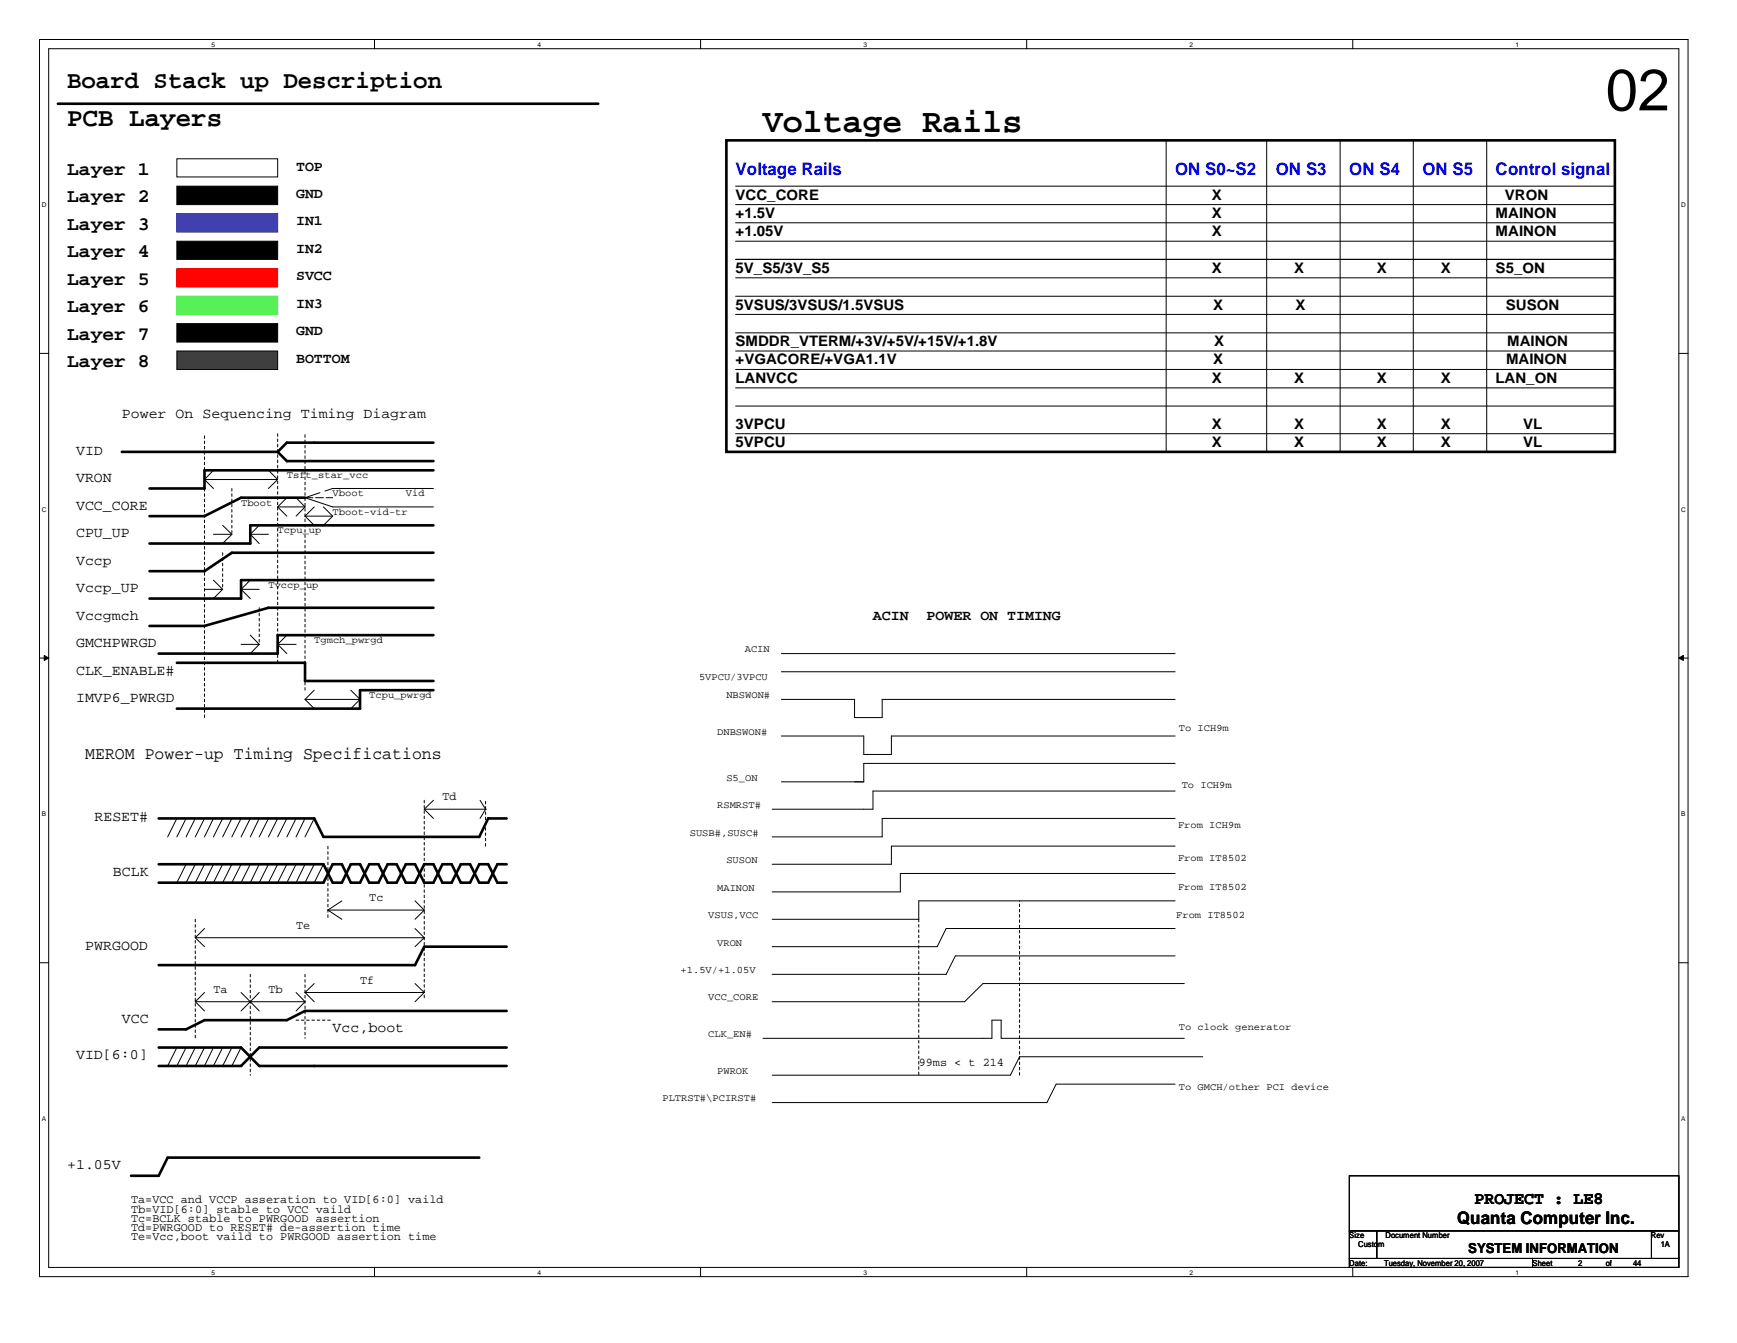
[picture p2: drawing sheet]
<svg xmlns="http://www.w3.org/2000/svg" width="279mm" height="216mm" viewBox="0 0 279 216" stroke-linecap="round" stroke-linejoin="round" font-family="sans-serif">
<g fill="none" stroke="#000" stroke-width=".16">
<path d="M6.3 6.3h265.2v198.9h-265.2zM7.8 7.8h262.2v196h-262.2zM60.2 6.3v1.5M112.7 6.3v1.5M165.1 6.3v1.5M217.6 6.3v1.5M28.4 25.5h16.3v2.9h-16.3zM118.3 35.8h141.5M187.6 22.6v50M6.3 56.8h1.5M118.3 50.5h141.5M270 56.8h1.5"/>
<path d="M34.3 75.6l-1.4 1.5h11.8M118.3 65.3h141.5M40.3 85.9l1.4 1.5M53.5 83l-1.5 1.5M6.3 105.8h1.5M50.5 111l-1.4 1.4 1.4 1.5M56.4 111l1.5 1.4-1.5 1.5M270 105.8h1.5M35.8 131.6l-1.5 2.9M38.8 131.6l-1.5 2.9M43.2 138.9l-1.5 3M44.7 138.9l-1.5 3"/>
<path d="M47.6 131.6l-1.5 2.9M50.5 131.6l-1.4 2.9M52 138.9l-1.5 3M78.1 130.1l-.9 1.5M6.3 154.8h1.5M55 144.8l-2.3 1.5 2.3 1.5M66.8 158.1l1.4 1.5-1.4 1.4M270 154.8h1.5M217 189h53v8.9h-53zM217 197.9h4.4v4.4h-4.4zM221.4 197.9h44.2v4.4h-44.2zM265.6 197.9h4.4v4.4h-4.4z"/>
<path d="M60.2 203.8v1.4M112.7 203.8v1.4M165.1 203.8v1.4M217 202.3h29.5v1.5h-29.5zM217.6 203.8v1.4M246.5 202.3h23.5v1.5h-23.5z"/>
</g>
<g fill="#000" stroke="#000" stroke-width=".16">
<path d="M7.1 105.4l.7 .4-.7 .4z" fill-rule="evenodd"/>
<path d="M270 105.8l.8-.4v.8z" fill-rule="evenodd"/>
</g>
<path d="M46.1 71.2h4.4M38.8 80l-5.9 3M25.5 131.6h25M52 134.5h25.1M53.5 138.9h1.5M56.4 138.9l-1.4 3M78.5 138.9l1.5 3h1.5M78.5 131.6h3M77.1 141.9h1.4" fill="none" stroke="#000" stroke-width=".42"/>
<path d="M49.1 80h4.4" fill="none" stroke="#000" stroke-width=".16" stroke-dasharray="1.3 .4"/>
<path d="M28.4 47.6h16.3v2.9h-16.3z" fill-rule="evenodd" fill="#3ffe3f" stroke="#0f0" stroke-width=".16"/>
<g fill="none" stroke="#000" stroke-width=".42">
<path d="M32.9 75.6h36.8M69.7 93.3h-30.9v2.9M69.7 88.9h-32.4l-4.4 2.9h-8.9M28.4 106.6h20.7M55 138.9l1.4 3M59.4 138.9h1.5l1.5 3M65.3 138.9l-1.5 3M66.8 138.9l1.4 3M72.6 138.9l1.5 3h1.5l1.5-3h1.4M74.1 138.9l-1.5 3M65.3 141.9h1.5M25.5 171.4h13.3"/>
<path d="M25.5 168.4h13.3M32.9 164l-3 1.5"/>
</g>
<g fill="none" stroke="#000" stroke-width=".16">
<path d="M227.3 22.6v50M239.1 22.6v50M118.3 53.5h141.5M118.3 44.7h141.5M118.3 47.6h141.5M118.3 56.4h141.5M43.2 75.6l1.5 1.5-1.5 1.4M118.3 69.7h141.5M41.7 84.5l-1.4 1.4h2.9M46.1 80l-1.4 1.5M38.8 103.6h2.9l-1.4 1.5M29.9 131.6l-1.5 2.9"/>
<path d="M31.4 138.9l-1.5 3M34.3 131.6l-1.4 2.9M43.2 131.6l-1.5 2.9M44.7 131.6l-1.5 2.9M49.1 159.6h19.1M52.7 146.3h15.5M66.8 149.3l1.4 1.4-1.4 1.5M28.4 168.4l-1.4 3M31.4 168.4l-1.5 3M37.3 168.4l-1.5 3M40.3 161h8.8l-1.5 1.5"/>
</g>
<path d="M49.1 80l4.4-1.5" fill="none" stroke="#000" stroke-width=".16" stroke-dasharray="2.5 .8"/>
<path d="M32.9 115.4v-45.7" fill="none" stroke="#000" stroke-width=".16" stroke-dasharray=".4"/>
<path d="M28.4 56.4h16.3v3h-16.3z" fill-rule="evenodd" fill="#3f3f3f" stroke="#000" stroke-width=".16"/>
<g fill="none" stroke="#000" stroke-width=".42">
<path d="M9.3 16.7h86.9M19.6 72.6h25.1l1.4 1.5M32.9 75.6v2.9h-8.9M50.5 71.2h19.2M24 96.2h14.8M24 83h8.9M38.8 80h10.3M69.7 97.7h-26.5l-10.3 2.9h-8.9M69.7 84.5h-29.4v2.9M25.5 105.1h19.2M44.7 102.1h25M49.1 109.5h20.6"/>
<path d="M69.7 111h-11.8v2.9h-29.5M25.5 138.9h26.5l1.5 3h1.5M50.5 131.6l1.5 2.9M53.5 138.9l-1.5 3M56.4 138.9h1.5l1.5 3h1.5l1.5-3M63.8 138.9l1.5 3M68.2 138.9l-1.4 3M69.7 138.9l1.5 3M71.2 138.9h1.4M74.1 138.9h1.5l1.5 3M78.5 131.6l-1.4 2.9M80 138.9l-1.5 3"/>
<path d="M56.4 141.9h1.5M62.4 141.9h1.4M68.2 141.9h1.5M41.7 171.4h39.8M81.5 162.5h-32.4l-3 1.5h-13.2M81.5 168.4h-39.8l-2.9 3M77.1 186.1h-50.1l-1.5 2.9h-4.4"/>
</g>
<g fill="none" stroke="#000" stroke-width=".16">
<path d="M118.3 38.8h141.5M118.3 32.9h141.5M215.6 22.6v50M118.3 41.7h141.5M118.3 59.4h141.5M32.9 77.1l1.4 1.4M53.5 78.5h16.2M118.3 62.4h141.5M118.3 72.6h141.5M34.3 85.9h3M35.8 94.7l-1.5 1.5M35.8 84.5l1.5 1.4"/>
<path d="M37.3 85.9l-1.5 1.5M38.8 94.7h2.9M38.8 94.7l1.5 1.5M40.3 93.3l-1.5 1.4M44.7 81.5l1.4 1.5M49.1 80l4.4 1.5h16.2M50.5 81.5l-1.4 1.5 1.4 1.5M52 81.5l1.5 1.5M40.3 102.1l1.4 1.5M44.7 103.6h2.9M44.7 103.6l1.4 1.5M46.1 102.1l-1.4 1.5"/>
<path d="M49.1 112.4h8.8M29.9 138.9l-1.5 3M31.4 131.6l-1.5 2.9M32.9 138.9l-1.5 3M34.3 138.9l-1.4 3M37.3 131.6l-1.5 2.9M38.8 138.9l-1.5 3M40.3 138.9l-1.5 3M41.7 138.9l-1.4 3M41.7 131.6l-1.4 2.9M46.1 138.9l-1.4 3M46.1 131.6l-1.4 2.9"/>
<path d="M47.6 138.9l-1.5 3M49.1 138.9l-1.5 3M50.5 138.9l-1.4 3M68.2 130.1l1.5 1.5M68.2 130.1h10M69.7 128.7l-1.5 1.4M77.2 128.7l.9 1.4M31.4 150.7h36.8M31.4 150.7l1.5 1.5M32.9 159.6l-1.5 1.4 1.5 1.5M32.9 149.3l-1.5 1.4M38.8 159.6l1.5 1.4"/>
<path d="M41.7 159.6l-1.4 1.4M47.6 159.6l1.5 1.4M49.1 159.6l1.4 1.4M66.8 144.8l1.4 1.5-1.4 1.5M29.9 168.4l-1.5 3M32.9 168.4l-1.5 3M38.8 168.4l-1.5 3M40.3 161l-1.5 1.5"/>
</g>
<path d="M44.7 69.7v36.9M35.8 88.9v5.8M41.7 97.7v5.9M49.1 111v-41.3M68.2 128.7v31.9M78.1 136v-7.3M49.1 156.6v10.3M52.7 147.5v-11.8M47.6 164h5.9" fill="none" stroke="#000" stroke-width=".16" stroke-dasharray=".4"/>
<g fill="#000" stroke="#000" stroke-width=".16">
<path d="M28.4 29.9h16.3v3h-16.3z" fill-rule="evenodd"/>
<path d="M28.4 52h16.3v3h-16.3z" fill-rule="evenodd"/>
<path d="M28.4 38.8h16.3v2.9h-16.3z" fill-rule="evenodd"/>
</g>
<path d="M28.4 43.2h16.3v2.9h-16.3z" fill-rule="evenodd" fill="#f00" stroke="#f00" stroke-width=".16"/>
<path d="M28.4 34.3h16.3v3h-16.3z" fill-rule="evenodd" fill="#3f3fb7" stroke="#0000a0" stroke-width=".16"/>
<g fill="none" stroke="#000" stroke-width=".16">
<path d="M118.3 29.9h141.5M203.8 22.6v50M34.3 93.3l1.5 1.4h-2.9M44.7 81.5h4.4M47.6 80l1.5 1.5M49.1 83h4.4M49.1 81.5l-1.5 1.5M125.7 118.3h13.2v3h4.5v-3h45.6M125.7 112.4h11.8v3h4.4v-3h47.1M125.7 105.1h63.3M125.7 108h63.3M28.4 131.6l-1.4 2.9"/>
<path d="M32.9 131.6l-1.5 2.9M35.8 138.9l-1.5 3M37.3 138.9l-1.5 3M40.3 131.6l-1.5 2.9M49.1 131.6l-1.5 2.9M189 136h-45.6v2.9h-19.2M189 122.7h-50.1v3h-13.2M189 127.2h-48.6v2.9h-16.2M189 131.6h-47.1v2.9h-17.7M50.5 158.1l-1.4 1.5M189 149.3h-36.8l-1.5 2.9h-26.5M189 153.7h-35.3l-1.5 2.9h-28"/>
<path d="M189 140.4h-44.2v3h-20.6M189 144.8h-41.2v3h-23.6M190.5 158.1h-32.4l-2.9 2.9h-31M31.4 161h8.9l1.4 1.5M34.3 168.4l-1.4 3M35.8 168.4l-1.5 3M122.7 166.9h36.9v-2.9h1.4v2.9h29.5M189 174.3h-19.1l-1.5 2.9h-44.2M193.5 169.9h-29.5l-1.5 2.9h-38.3"/>
</g>
<path d="M37.3 78.5v7.4M31.4 147.8v19.1M40.3 156.6v16.2M147.8 147.8v25M164 172.8v-28" fill="none" stroke="#000" stroke-width=".16" stroke-dasharray=".4"/>
<g fill="none" stroke="#000" stroke-width=".42">
<path d="M116.8 22.6h143v50h-143zM46.1 74.1h23.6M46.1 71.2l-1.4 1.4M24 87.4h16.3M44.7 102.1v3M49.1 106.6v2.9M59.4 138.9l-1.5 3M62.4 138.9h1.4M65.3 138.9h1.5M68.2 138.9h1.5M71.2 138.9l-1.5 3M80 138.9h1.5"/>
<path d="M25.5 141.9h26.5M71.2 141.9h1.4M81.5 152.2h-13.3l-1.4 3h-41.3M25.5 165.5h4.4M38.8 168.4l2.9 3"/>
</g>
<text font-size="9.4" x="258.3" y="17.7">02</text>
<text font-size="5.4" x="122.7" y="21.2">Voltage Rails</text>
<text font-size="4.2" x="10.8" y="20.2">PCB Layers</text>
<text font-size="3.9" x="10.8" y="14.1">Board Stack up Description</text>
<g font-size="3.1">
<text x="10.8" y="28.1">Layer 1</text>
<text x="10.8" y="32.5">Layer 2</text>
<text x="10.8" y="41.4">Layer 4</text>
<text x="10.8" y="36.9">Layer 3</text>
<text x="10.8" y="45.8">Layer 5</text>
<text x="10.8" y="50.2">Layer 6</text>
<text x="10.8" y="54.6">Layer 7</text>
<text x="10.8" y="59">Layer 8</text>
</g>
<g font-size="2.8" fill="#00f">
<text x="118.3" y="28.2">Voltage Rails</text>
<text x="189" y="28.2">ON S0~S2</text>
<text x="205.2" y="28.2">ON S3</text>
<text x="217" y="28.2">ON S4</text>
<text x="228.8" y="28.2">ON S5</text>
<text x="240.6" y="28.2">Control signal</text>
</g>
<g font-size="2.8">
<text x="13.7" y="122">MEROM Power-up Timing Specifications</text>
<text x="234.4" y="196.8">Quanta Computer Inc.</text>
<text x="237.2" y="193.6">PROJECT : LE8</text>
</g>
<g font-size="2.3">
<text x="47.6" y="27.4">TOP</text>
<text x="47.6" y="31.8">GND</text>
<text x="118.3" y="32.1">VCC_CORE</text>
<text x="118.3" y="35.1">+1.5V</text>
<text x="194.9" y="32.1">X</text>
<text x="194.9" y="35.1">X</text>
<text x="240.6" y="35.1">MAINON</text>
<text x="242.1" y="32.1">VRON</text>
<text x="47.6" y="36.2">IN1</text>
<text x="47.6" y="40.7">IN2</text>
<text x="118.3" y="38">+1.05V</text>
<text x="194.9" y="38">X</text>
<text x="240.6" y="38">MAINON</text>
<text x="47.6" y="45.1">SVCC</text>
<text x="118.3" y="43.9">5V_S5/3V_S5</text>
<text x="194.9" y="43.9">X</text>
<text x="208.2" y="43.9">X</text>
<text x="221.4" y="43.9">X</text>
<text x="231.8" y="43.9">X</text>
<text x="240.6" y="43.9">S5_ON</text>
<text x="47.6" y="53.9">GND</text>
<text x="47.6" y="49.5">IN3</text>
<text x="118.3" y="49.8">5VSUS/3VSUS/1.5VSUS</text>
<text x="195.1" y="49.8">X</text>
<text x="208.4" y="49.8">X</text>
<text x="242.2" y="49.8">SUSON</text>
<text x="47.6" y="58.3">BOTTOM</text>
<text x="118.3" y="55.7">SMDDR_VTERM/+3V/+5V/+15V/+1.8V</text>
<text x="118.3" y="58.6">+VGACORE/+VGA1.1V</text>
<text x="195.1" y="58.6">X</text>
<text x="195.3" y="55.7">X</text>
<text x="242.3" y="58.6">MAINON</text>
<text x="242.4" y="55.7">MAINON</text>
<text x="118.3" y="61.6">LANVCC</text>
<text x="194.9" y="61.6">X</text>
<text x="208.2" y="61.6">X</text>
<text x="221.4" y="61.6">X</text>
<text x="231.8" y="61.6">X</text>
<text x="240.6" y="61.6">LAN_ON</text>
<text x="19.6" y="67.2">Power On Sequencing Timing Diagram</text>
<text x="118.3" y="71.9">5VPCU</text>
<text x="118.3" y="68.9">3VPCU</text>
<text x="194.9" y="71.9">X</text>
<text x="194.9" y="68.9">X</text>
<text x="208.2" y="68.9">X</text>
<text x="208.2" y="71.9">X</text>
<text x="221.4" y="68.9">X</text>
<text x="221.4" y="71.9">X</text>
<text x="231.8" y="71.9">X</text>
<text x="231.8" y="68.9">X</text>
<text x="245" y="68.9">VL</text>
<text x="245" y="71.9">VL</text>
<text x="12.2" y="73.1">VID</text>
<text x="12.2" y="77.5">VRON</text>
<text x="12.2" y="81.9">VCC_CORE</text>
<text x="12.2" y="86.4">CPU_UP</text>
<text x="12.2" y="90.8">Vccp</text>
<text x="12.2" y="95.2">Vccp_UP</text>
<text x="12.2" y="99.6">Vccgmch</text>
<text x="140.4" y="99.6">ACIN</text>
<text x="149.1" y="99.6">POWER ON TIMING</text>
<text x="12.2" y="104">GMCHPWRGD</text>
<text x="12.2" y="112.9">IMVP6_PWRGD</text>
<text x="12.2" y="108.5">CLK_ENABLE#</text>
<text x="15.2" y="132">RESET#</text>
<text x="18.2" y="140.8">BCLK</text>
<text x="13.7" y="152.7">PWRGOOD</text>
<text x="19.6" y="164.4">VCC</text>
<text x="53.5" y="165.9">Vcc,boot</text>
<text x="12.2" y="170.3">VID[6:0]</text>
<text x="10.8" y="188">+1.05V</text>
</g>
<text font-size="2.2" x="236.2" y="201.4">SYSTEM INFORMATION</text>
<g font-size="1.9">
<text x="71.2" y="128.7">Td</text>
<text x="47.6" y="149.3">Te</text>
<text x="59.4" y="144.9">Tc</text>
<text x="34.3" y="159.6">Ta</text>
<text x="43.2" y="159.6">Tb</text>
<text x="57.9" y="158.1">Tf</text>
<text x="147.8" y="171.4">99ms &lt; t 214</text>
<text x="21.1" y="196.4">Tc=BCLK stable to PWRGOOD assertion</text>
<text x="21.1" y="197.9">Td=PWRGOOD to RESET# de-assertion time</text>
<text x="21.1" y="193.5">Ta=VCC and VCCP asseration to VID[6:0] vaild</text>
<text x="21.1" y="194.9">Tb=VID[6:0] stable to VCC vaild</text>
<text x="21.1" y="199.3">Te=Vcc,boot vaild to PWRGOOD assertion time</text>
</g>
<g font-size="1.6">
<text x="46.1" y="76.9">Tsft_star_vcc</text>
<text x="38.8" y="81.3">Tboot</text>
<text x="53.5" y="79.8">Vboot</text>
<text x="53.5" y="82.8">Tboot-vid-tr</text>
<text x="65.3" y="79.8">Vid</text>
<text x="44.7" y="85.7">Tcpu_up</text>
<text x="43.2" y="94.5">Tvccp_up</text>
<text x="50.5" y="103.4">Tgmch_pwrgd</text>
<text x="119.8" y="104.9">ACIN</text>
<text x="59.4" y="112.2">Tcpu_pwrgd</text>
<text x="112.4" y="109.3">5VPCU/3VPCU</text>
<text x="116.8" y="112.2">NBSWON#</text>
<text x="115.4" y="118.1">DNBSWON#</text>
<text x="189.6" y="117.5">To ICH9m</text>
<text x="116.8" y="125.5">S5_ON</text>
<text x="115.4" y="129.9">RSMRST#</text>
<text x="190.1" y="126.7">To ICH9m</text>
<text x="111" y="134.3">SUSB#,SUSC#</text>
<text x="189.5" y="133.1">From ICH9m</text>
<text x="115.4" y="143.2">MAINON</text>
<text x="116.8" y="138.7">SUSON</text>
<text x="189.5" y="143">From IT8502</text>
<text x="189.5" y="138.4">From IT8502</text>
<text x="113.9" y="147.6">VSUS,VCC</text>
<text x="189.2" y="147.6">From IT8502</text>
<text x="115.4" y="152">VRON</text>
<text x="109.5" y="156.4">+1.5V/+1.05V</text>
<text x="113.9" y="160.8">VCC_CORE</text>
<text x="113.9" y="166.8">CLK_EN#</text>
<text x="189.6" y="165.6">To clock generator</text>
<text x="115.4" y="172.6">PWROK</text>
<text x="106.6" y="177">PLTRST#\PCIRST#</text>
<text x="189.6" y="175.3">To GMCH/other PCI device</text>
</g>
<g font-size="1.3">
<text x="217" y="199.1">Size</text>
<text x="217" y="203.5">Date:</text>
<text x="218.5" y="200.5">Custom</text>
<text x="222.6" y="203.5">Tuesday, November 20, 2007</text>
<text x="222.9" y="199.1">Document Number</text>
<text x="246.5" y="203.5">Sheet</text>
<text x="253.9" y="203.5">2</text>
<text x="258.3" y="203.5">of</text>
<text x="262.7" y="203.5">44</text>
<text x="265.5" y="199.1">Rev</text>
<text x="267.1" y="200.5">1A</text>
</g>
<g font-size="1.1">
<text x="34" y="7.5">5</text>
<text x="86.4" y="7.5">4</text>
<text x="138.9" y="7.5">3</text>
<text x="191.3" y="7.5">2</text>
<text x="243.8" y="7.5">1</text>
<text x="6.7" y="33.3">D</text>
<text x="270.4" y="33.3">D</text>
<text x="6.7" y="82.3">C</text>
<text x="270.4" y="82.3">C</text>
<text x="6.7" y="131.2">B</text>
<text x="270.4" y="131.2">B</text>
<text x="6.7" y="180.2">A</text>
<text x="270.4" y="180.2">A</text>
<text x="34" y="204.9">5</text>
<text x="86.4" y="204.9">4</text>
<text x="138.9" y="204.9">3</text>
<text x="191.3" y="204.9">2</text>
<text x="243.8" y="204.9">1</text>
</g>
</svg>
